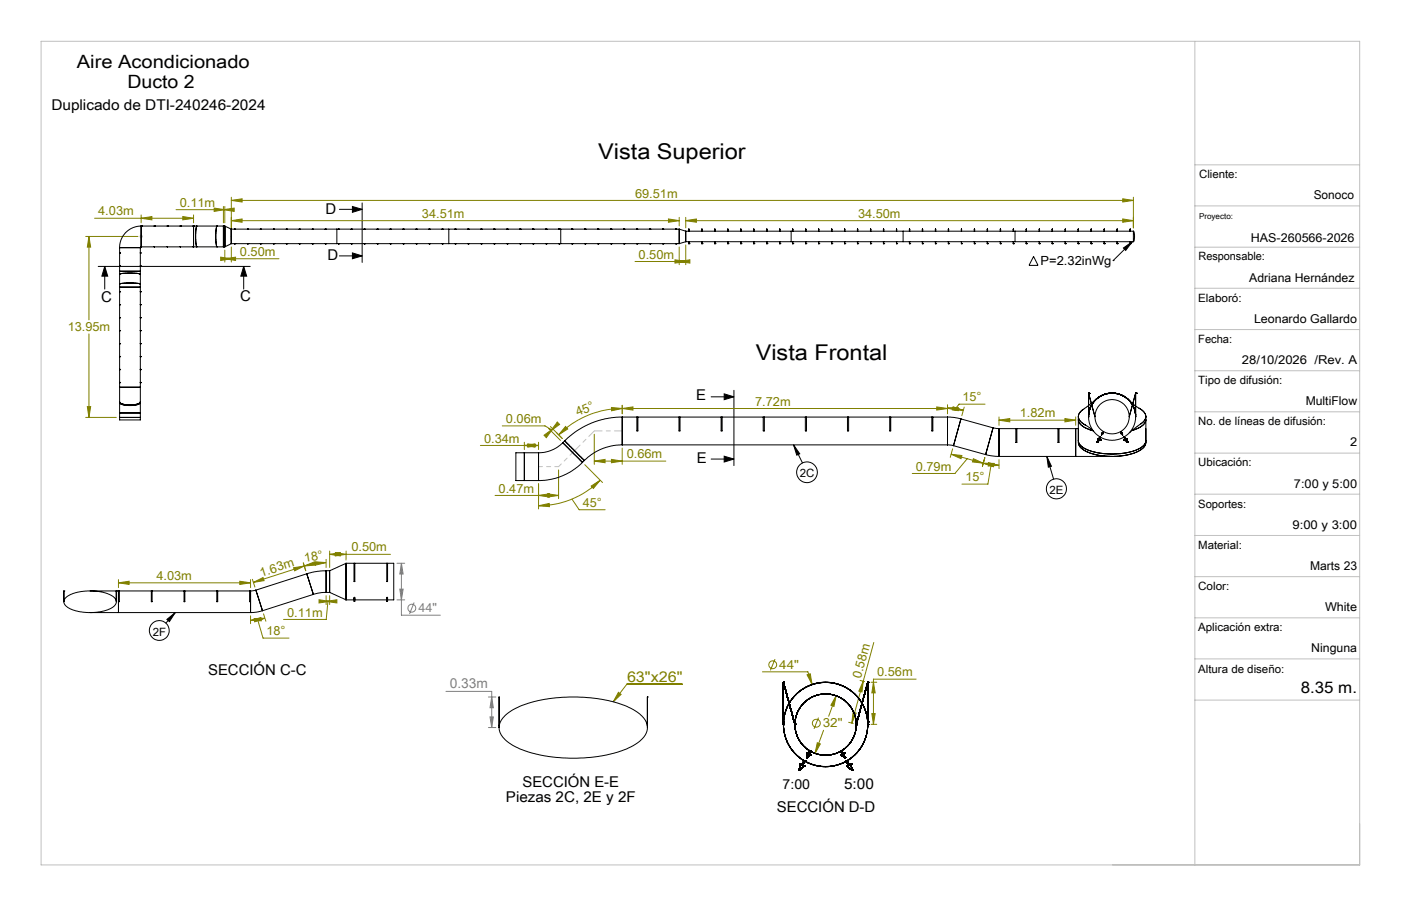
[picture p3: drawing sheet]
<svg xmlns="http://www.w3.org/2000/svg" width="432mm" height="279mm" viewBox="0 0 432 279" stroke-linecap="round" stroke-linejoin="round" font-family="sans-serif">
<g fill="none" stroke="#000" stroke-width=".31">
<path d="M104.6 64.6h7M104.6 78.9h7M108.6 63.7l3 .9-3 .9zM108.6 78l3 .9-3 .9zM111.6 62.6v18.3M318.6 79.1l1.3 2.7h-2.8zM346.3 76.5l2.7-2-2 2.7zM349 74.5l-5.9 5.9M30.3 82.2h46.8M32.3 82.2l.9 3h-1.8zM32.3 82.2v6.9M75.1 82.2l.9 3h-1.8z"/>
<path d="M75.1 82.2v6.9M343.1 80.4h.1M219.2 122.4h7M223.2 121.5l3 .9-3 .9zM226.2 120.4v23.2M244.6 137.2l1.9 2.7-.9 .5zM244.6 137.2l2.7 5.6M219.2 141.6h7M223.2 140.7l3 .9-3 .9zM322.7 140.8l1.4 3-1 .3zM322.7 140.8l2 7M51.4 191l2.6-2.1-1.8 2.8z"/>
<path d="M54 188.9l-2.9 3.3"/>
<circle cx="248.7" cy="145.6" r="3.2"/>
<circle cx="325.6" cy="150.8" r="3.1"/>
<circle cx="49.1" cy="194.4" r="3.1"/>
</g>
<g fill="none" stroke="#808000" stroke-width=".31">
<path d="M26.4 72.9h16.1M27.4 72.9l.5 3.3h-1zM27.4 72.9v25.7M29.1 67.3h30.6M43.5 67.3l3.3-.5v1zM43.5 66.3v2.4M54.3 64.7h15M56.3 66.8l3.4 .5-3.4 .5zM59.7 66.3v2.4M66 64.2l3.3 .5-3.3 .5zM68 79.3l3.3 .5-3.3 .5zM68.9 64.7l3.3-.5v1z"/>
<path d="M68.9 63.7v5M69.3 79.8l3.3-.5v1zM69.3 63.7v5M69.3 77.1v3.7M69.3 79.8h16.7M71.3 68.1l3.3-.6v1zM71.3 61.8l3.3-.5v1zM71.3 68.1h138M71.3 60.8v13.4M71.3 61.8h278M71.3 76.2v4.6M206 67.5l3.3 .6-3.3 .4z"/>
<path d="M209.3 67v2.7M209.3 76.2v5.4M211.3 68.1l3.3-.6v1zM211.3 67v3.3M211.3 75.5v6.1M211.3 68.1h138M346 67.5l3.3 .6-3.3 .4zM346 61.3l3.3 .5-3.3 .5zM349.3 60.8v9.5M195.7 80.6h15.6M208 80.1l3.3 .5-3.3 .5zM209.3 80.6l3.3-.5v1z"/>
<path d="M27.4 103v25.7M26.4 128.7h9.4M26.9 125.4h1l-.5 3.3zM148.1 137.4h17.9M154.8 131.3h13.2l2.1 1.3M161.6 137.4l3.3-.5v1zM161.6 136.4v2.2M162.7 136.9l3.3 .5-3.3 .5zM166 136.4v2.2M167.7 134.2l2.7-1.9-2 2.7zM169.1 132.2l3.7 3.6M169.7 131.6l3.6 3.7-1.8-1.9"/>
<path d="M170.4 132.3l-.6 .6M171.8 130.1l.7 .8-2.7 2zM174.3 131.5l.7 .8-2.8 1.8zM183.2 133.9v9.3M188.5 125.7l3.3 .3-3.3 .7zM191.8 126l3.3-.5v1zM191.8 126a27.7 27.7 0 0 0-19.6 8.1M191.8 125v2.6M191.8 138.2v5M191.8 126h100.2M288.7 125.5l3.3 .5-3.3 .5zM292 125.9l3.3-.2v.9z"/>
<path d="M292 125.9l2.5 .1 2.4 .5M292 124.8v2.8M293.6 138.4l-.7 2.6M293.8 125.4l3.1 1.1-3.4-.1zM297.2 125.6l-.8 2.6M303.6 124.6h-8l-1.1 1.4M307.9 129.6l3.3-.5v1zM307.9 128.6v2.6M307.9 129.6h23.6M328.2 129.1l3.3 .5-3.3 .5zM331.5 128.6v2.6M152.6 152.8h19.6"/>
<path d="M166 156l3.3-.7v.9zM166 152.8l3.3-.5v1zM166 149.2v7.8M168.8 152.3l3.4 .5-3.4 .5zM172.2 144.9v8.9M176.3 153.9l2.2 3.3h8M180.2 143.3l5.5 5.5M182.2 149.9l2.8-1.8-2.1 2.5zM183.2 142.2l3.3-.5v1zM183.2 142.2h22M185 148.1a26.9 26.9 0 0 1-19 7.9M188.5 141.7l3.3 .5-3.3 .5z"/>
<path d="M293.2 140.1l3.3 .4-.3 1zM293.2 140.1l9.8 2.7M298.1 141.5l-3.8 4.5h-13.1M300 141.5l3 1.3-3.3-.3zM303 142.8l3.4 .1-.2 1zM303 142.8l2.5 .5 2.4 .2M303.5 141.1l-.7 2.7M304.7 142.7l3.2 .8-3.3 .2zM305.5 143.3l-1 6h-8M307.9 141.7v2.8M36.5 179.7l3.3-.5v1zM36.5 178.8v2.4"/>
<path d="M36.5 179.7h40.7M73.9 179.2l3.3 .5-3.3 .5zM77.2 178.8v2.4M77.8 178.6l.8 2.4M78.1 179.6l3-1.5 .3 1zM90.5 175.1l3.3-.5-3 1.4zM93.5 173.6l.7 2.4M93.8 174.6l3.1-1.3 .2 1zM93.8 174.6l-15.7 5M97.2 173.2l3.3 .3-3.2 .8zM100.5 173.5l-3.4 .3-3.3 .8M100.5 172.5v2.5"/>
<path d="M101.6 169.9v5.1M101.6 171h18.7M101.6 171l3.3-.6v1.1zM103.4 170.4l3.3 .6-3.3 .5zM106.7 169.9l-.1 2.8M77.2 191.3l3.2-.8 .1 1zM77.2 189.9v2.4M78.3 190.8l3.3-.2-3.1 1.2zM79.4 191.2l1.7 5.6h8M81.2 189.3l.8 2.3M81.6 190.6l-2.2 .6-2.2 .1M98.3 185l3.3 .5-3.3 .4z"/>
<path d="M100.5 185.5l3.3-.5v.9zM100.5 183.7v2.7M100.5 185.5h1.1M101.1 185.5l-.6 5.5h-13.1M101.6 183.7v2.7M269.3 198.1l-6.8 24.9M190.6 213.5l.8 .6-2.4 2.3zM210.3 211h-17.1l-4.2 5.4M235 207.2h14l1.3 3.9M238.9 203.3l-1.4 3.4M248.7 208.1l1-.3 .6 3.3zM257.7 214.6l-.7 3.2-.9-.3z"/>
<path d="M257.7 214.6l-2.3 6.3M262.9 219.7l1 .2-1.4 3.1zM265.1 209.8l1.4 .4M266.1 210.1l-.4 3.3-1-.3zM268.5 210.4h1.7M269.2 210.4l.5 3.3h-1zM282.4 209.4h-13.2v14M251.9 229.1l.9 .3-1.6 2.9zM252.3 221.3l-1.4 3.5M253.8 225.2l-2.6 7.1M261.5 222.7l1.5 .4M268.5 223.4h1.7"/>
<path d="M268.7 220.1h1l-.5 3.3z"/>
<circle cx="238.2" cy="205" r="1.22"/>
<circle cx="251.6" cy="223" r="1.22"/>
</g>
<g fill="none" stroke="#808080" stroke-width=".31">
<path d="M122.3 173.7h2.4M123.7 173.7v16h12M123.7 173.7l.5 3.3h-1zM122.3 185h2.4M123.2 181.7h1l-.5 3.3zM127.6 185.8l-1.4 3.5M137.4 213.2h14.2v11.2M150.5 214.9h2.3M151.6 214.9l.4 3.4h-1zM150.5 224.4h2.3M151 221.1h1l-.4 3.3z"/>
<circle cx="126.9" cy="187.6" r="1.2"/>
</g>
<g fill="none" stroke="#c0c0c0" stroke-width=".31">
<path d="M12.7 12.7h406.4v254h-406.4zM368.3 12.7v254M368.3 50.8h50.8M43 72.9h1M43.1 72.6l.8 .7M43.5 72.4v1M43.9 72.6l-.8 .7M368.3 63.5h50.8M368.3 76.2h50.8M368.3 88.9h50.8M368.3 101.6h50.8M368.3 114.3h50.8"/>
<path d="M368.3 127h50.8M368.3 139.7h50.8M368.3 152.4h50.8M368.3 165.1h50.8M368.3 177.8h50.8M368.3 190.5h50.8M368.3 203.2h50.8M368.3 215.9h50.8"/>
</g>
<path d="M176.5 139.6l-4.3 4.3M166 143.9h6.2" fill="none" stroke="#c0c0c0" stroke-width=".31" stroke-dasharray="15.2 1.3 1.3 1.3" stroke-dashoffset="14.1"/>
<path d="M176.5 139.6l.6-.6" fill="none" stroke="#c0c0c0" stroke-width=".31" stroke-dasharray="15.2 1.3 1.3 1.3"/>
<path d="M177.1 139l6.1-6.1M191.8 132.9h-8.6" fill="none" stroke="#c0c0c0" stroke-width=".31" stroke-dasharray="15.2 1.3 1.3 1.3" stroke-dashoffset="12.8"/>
<g fill="#000">
<path d="M108.6 63.7l3 .9-3 .9zM108.6 78l3 .9-3 .9zM346.3 76.5l2.7-2-2 2.7zM223.2 121.5l3 .9-3 .9zM223.2 140.7l3 .9-3 .9z"/>
<path d="M75.1 82.2l.9 3h-1.8zM32.3 82.2l.9 3h-1.8z"/>
<path d="M51.4 191l2.6-2.1-1.8 2.8zM244.6 137.2l1.9 2.7-.9 .5zM322.7 140.8l1.4 3-1 .3z"/>
</g>
<g fill="#808000">
<path d="M190.6 213.5l.8 .6-2.4 2.3z"/>
<path d="M27.4 72.9l.5 3.3h-1zM26.9 125.4h1l-.5 3.3z"/>
<path d="M103.4 170.4l3.3 .6-3.3 .5zM101.6 171l3.3-.6v1.1z"/>
<path d="M162.7 136.9l3.3 .5-3.3 .5zM161.6 137.4l3.3-.5v1zM168.8 152.3l3.4 .5-3.4 .5zM166 152.8l3.3-.5v1z"/>
<path d="M269.2 210.4l.5 3.3h-1zM268.7 220.1h1l-.5 3.3zM248.7 208.1l1.6 3-.6-3.3zM251.9 229.1l-.7 3.2 1.6-2.9zM257.7 214.6l-1.6 2.9 .9 .3zM98.3 185l3.3 .5-3.3 .4zM100.5 185.5l3.3-.5v.9zM77.2 191.3l3.2-.8 .1 1zM78.3 190.8l3.3-.2-3.1 1.2zM166 156l3.3-.7v.9zM182.2 149.9l2.8-1.8-2.1 2.5zM171.8 130.1l.7 .8-2.7 2zM167.7 134.2l2.7-1.9-2 2.7zM191.8 126l3.3-.5v1zM288.7 125.5l3.3 .5-3.3 .5zM293.8 125.4l3.1 1.1-3.4-.1zM292 125.9l3.3-.2v.9zM293.2 140.1l3.3 .4-.3 1zM300 141.5l3 1.3-3.3-.3zM303 142.8l3.4 .1-.2 1zM304.7 142.7l3.2 .8-3.3 .2zM307.9 129.6l3.3-.5v1zM328.2 129.1l3.3 .5-3.3 .5zM183.2 142.2l3.3-.5v1zM188.5 141.7l3.3 .5-3.3 .5z"/>
<path d="M36.5 179.7l3.3-.5v1zM73.9 179.2l3.3 .5-3.3 .5z"/>
<path d="M211.3 68.1l3.3-.6v1zM346 67.5l3.3 .6-3.3 .4zM209.3 80.6l3.3-.5v1zM208 80.1l3.3 .5-3.3 .5zM71.3 68.1l3.3-.6v1zM206 67.5l3.3 .6-3.3 .4zM71.3 61.8l3.3-.5v1zM346 61.3l3.3 .5-3.3 .5z"/>
<path d="M43.5 67.3l3.3-.5v1zM56.3 66.8l3.4 .5-3.4 .5z"/>
<path d="M68 79.3l3.3 .5-3.3 .5zM69.3 79.8l3.3-.5v1zM66 64.2l3.3 .5-3.3 .5zM68.9 64.7l3.3-.5v1z"/>
<path d="M97.2 173.2l3.3 .3-3.2 .8zM93.8 174.6l3.1-1.3 .2 1z"/>
<path d="M90.5 175.1l3.3-.5-3 1.4zM78.1 179.6l3-1.5 .3 1z"/>
<path d="M188.5 125.7l3.3 .3-3.3 .7zM174.3 131.5l.7 .8-2.8 1.8z"/>
<path d="M262.9 219.7l1 .2-1.4 3.1zM266.1 210.1l-.4 3.3-1-.3z"/>
</g>
<g fill="#808080">
<path d="M123.7 173.7l.5 3.3h-1zM123.2 181.7h1l-.5 3.3z"/>
<path d="M151 221.1h1l-.4 3.3zM151.6 214.9l.4 3.4h-1z"/>
</g>
<g fill="none" stroke="#000" stroke-width=".31">
<path d="M36.9 76.4h6.4M36.9 78.1h.1M36.9 78h.1M36.9 76.4v7.2M43.3 78h.1M43.3 78.1h.1M43.3 76.4v7.2M43.5 69.7l-2.5 .5-2.4 1.7-1.4 2.4-.3 2.1M43.5 76.1l-.2 .3M43.5 69.7v6.4M43.5 69.7h16.2M43.5 76.1h16.2"/>
<path d="M43.5 69.7h.1M43.5 76.1h.1M43.6 69.7h.1M43.6 76.1h.1M47.5 69.7h.1M47.5 76.1h.1M47.6 69.7h.1M47.6 76.1h.1M51.5 69.7h.1M51.5 76.1h.1M51.6 69.7h.1M51.6 76.1h.1"/>
<path d="M55.5 69.7h.1M55.5 76.1h.1M55.6 69.7h.1M55.6 76.1h.1M59.5 69.7h.1M59.5 76.1h.1M59.6 69.7h.1M59.6 76.1h.1M59.7 69.7h1M59.7 76.1h1M59.7 69.7v6.4M60.7 69.7l-.4 2.4 .1 2.8 .3 1.2"/>
<path d="M60.7 69.7h6.2M60.7 76.1h6.2M66.9 69.7h2M66.9 76.1h2M66.9 69.7l-.3 .7-.1 1.8 .1 2.7 .3 1.2M68.9 69.7v6.4M68.9 69.7h.4M68.9 76.1h.4M69.3 69.7l2 1M69.3 69.7v6.4zM69.3 69.7v6.4M71.3 75.1l-2 1"/>
<path d="M71.3 70.7v4.4M71.3 70.7v4.4zM71.3 75.1h138M71.3 70.7h138M72.2 75.1h.1M72.2 70.7h.1M72.4 75.1h.1M72.4 70.7h-.2M76.3 70.7h.1M76.3 75.1h.1M76.4 75.1h.1M76.4 70.7h-.1"/>
<path d="M80.3 75.1h.1M80.3 70.7h.1M80.4 75.1h.1M80.4 70.7h-.1M84.3 70.7h.1M84.3 75.1h.1M84.4 75.1h.1M84.4 70.7h-.1M88.3 75.1h.1M88.3 70.7h.1M88.4 75.1h.1M88.4 70.7h-.1"/>
<path d="M92.3 70.7h.1M92.3 75.1h.1M92.4 75.1h.1M92.4 70.7h-.1M96.3 75.1h.1M96.3 70.7h.1M96.4 75.1h.1M96.4 70.7h-.1M100.3 70.7h.1M100.3 75.1h.1M100.4 75.1h.1M100.4 70.7h-.1"/>
<path d="M103.8 70.7v4.4M104.3 70.7h.1M104.3 75.1h.1M104.4 75.1h.1M104.4 70.7h-.1M108.3 75.1h.1M108.3 70.7h.1M108.4 75.1h.1M108.4 70.7h-.1M112.3 70.7h.1M112.3 75.1h.1M112.4 75.1h.1"/>
<path d="M112.4 70.7h-.1M116.3 75.1h.1M116.3 70.7h.1M116.4 75.1h.1M116.4 70.7h-.1M120.3 70.7h.1M120.3 75.1h.1M120.4 75.1h.1M120.4 70.7h-.1M124.2 75.1h.1M124.2 70.7h.1M124.4 75.1h.1"/>
<path d="M124.4 70.7h-.2M128.3 70.7h.1M128.3 75.1h.1M128.4 75.1h.1M128.4 70.7h-.1M132.3 75.1h.1M132.3 70.7h.1M132.4 75.1h.1M132.4 70.7h-.1M136.3 70.7h.1M136.3 75.1h.1M136.4 75.1h.1"/>
<path d="M136.4 70.7h-.1M138.3 70.7v4.4M140.3 70.7h.1M140.3 75.1h.1M140.4 75.1h.1M140.4 70.7h-.1M144.3 75.1h.1M144.3 70.7h.1M144.4 75.1h.1M144.4 70.7h-.1M148.3 70.7h.1M148.3 75.1h.1"/>
<path d="M148.4 75.1h.1M148.4 70.7h-.1M152.3 75.1h.1M152.3 70.7h.1M152.4 75.1h.1M152.4 70.7h-.1M156.3 70.7h.1M156.3 75.1h.1M156.4 75.1h.1M156.4 70.7h-.1M160.3 75.1h.1M160.3 70.7h.1"/>
<path d="M160.4 75.1h.1M160.4 70.7h-.1M164.3 70.7h.1M164.3 75.1h.1M164.4 75.1h.1M164.4 70.7h-.1M168.3 75.1h.1M168.3 70.7h.1M168.4 75.1h.1M168.4 70.7h-.1M172.3 70.7h.1M172.3 75.1h.1"/>
<path d="M172.4 75.1h.1M172.4 70.7h-.1M172.8 70.7v4.4M176.2 70.7h.1M176.2 75.1h.1M176.4 75.1h.1M176.4 70.7h-.2M180.3 75.1h.1M180.3 70.7h.1M180.4 75.1h.1M180.4 70.7h-.1M184.3 70.7h.1"/>
<path d="M184.3 75.1h.1M184.4 75.1h.1M184.4 70.7h-.1M188.3 75.1h.1M188.3 70.7h.1M188.4 75.1h.1M188.4 70.7h-.1M192.3 70.7h.1M192.3 75.1h.1M192.4 75.1h.1M192.4 70.7h-.1M196.3 75.1h.1"/>
<path d="M196.3 70.7h.1M196.4 75.1h.1M196.4 70.7h-.1M200.3 70.7h.1M200.3 75.1h.1M200.4 75.1h.1M200.4 70.7h-.1M204.3 75.1h.1M204.3 70.7h.1M204.4 75.1h.1M204.4 70.7h-.1M208.3 70.7h.1"/>
<path d="M208.3 75.1h.1M208.4 75.1h.1M208.4 70.7h-.1M209.3 70.7v4.4M209.3 70.7l2 .6M211.3 71.3v3.2M211.3 74.5l-2 .6M211.3 74.5h138M211.3 71.3h138M212.3 75.1h.1M212.3 71.3v-.6l.1 .6M212.3 70.7h.1"/>
<path d="M212.3 74.5v.6M212.4 75.1h.1M212.4 74.5v.6M216.3 75.1h.1M216.3 71.3v-.6l.1 .6M216.3 70.7h.1M216.3 74.5v.6M216.4 75.1h.1M216.4 74.5v.6M220.3 75.1h.1M220.3 71.3v-.6l.1 .6M220.3 70.7h.1"/>
<path d="M220.3 74.5v.6M220.4 75.1h.1M220.4 74.5v.6M224.3 75.1h.1M224.3 71.3v-.6l.1 .6M224.3 70.7h.1M224.3 74.5v.6M224.4 75.1h.1M224.4 74.5v.6M228.3 75.1h.1M228.3 71.3v-.6l.1 .6M228.3 70.7h.1"/>
<path d="M228.3 74.5v.6M228.4 75.1h.1M228.4 74.5v.6M232.3 75.1h.1M232.3 71.3v-.6l.1 .6M232.3 70.7h.1M232.3 74.5v.6M232.4 75.1h.1M232.4 74.5v.6M236.3 75.1h.1M236.3 71.3v-.6l.1 .6M236.3 70.7h.1"/>
<path d="M236.3 74.5v.6M236.4 75.1h.1M236.4 74.5v.6M240.3 75.1h.1M240.3 71.3v-.6l.1 .6M240.3 70.7h.1M240.3 74.5v.6M240.4 75.1h.1M240.4 74.5v.6M243.8 71.3v3.2M244.3 75.1h.1M244.3 71.3v-.6l.1 .6"/>
<path d="M244.3 70.7h.1M244.3 74.5v.6M244.4 75.1h.1M244.4 74.5v.6M248.3 75.1h.1M248.3 71.3v-.6l.1 .6M248.3 70.7h.1M248.3 74.5v.6M248.4 75.1h.1M248.4 74.5v.6M252.3 75.1h.1M252.3 71.3v-.6l.1 .6"/>
<path d="M252.3 70.7h.1M252.3 74.5v.6M252.4 75.1h.1M252.4 74.5v.6M256.3 75.1h.1M256.3 71.3v-.6l.1 .6M256.3 70.7h.1M256.3 74.5v.6M256.4 75.1h.1M256.4 74.5v.6M260.3 75.1h.1M260.3 71.3v-.6l.1 .6"/>
<path d="M260.3 70.7h.1M260.3 74.5v.6M260.4 75.1h.1M260.4 74.5v.6M264.3 75.1h.1M264.3 71.3v-.6l.1 .6M264.3 70.7h.1M264.3 74.5v.6M264.4 75.1h.1M264.4 74.5v.6M268.3 75.1h.1M268.3 71.3v-.6l.1 .6"/>
<path d="M268.3 70.7h.1M268.3 74.5v.6M268.4 75.1h.1M268.4 74.5v.6M272.3 75.1h.1M272.3 71.3v-.6l.1 .6M272.3 70.7h.1M272.3 74.5v.6M272.4 75.1h.1M272.4 74.5v.6M276.3 75.1h.1M276.3 71.3v-.6l.1 .6"/>
<path d="M276.3 70.7h.1M276.3 74.5v.6M276.4 75.1h.1M276.4 74.5v.6M278.3 71.3v3.2M280.3 75.1h.1M280.3 71.3v-.6l.1 .6M280.3 70.7h.1M280.3 74.5v.6M280.4 75.1h.1M280.4 74.5v.6M284.3 75.1h.1"/>
<path d="M284.3 71.3v-.6l.1 .6M284.3 70.7h.1M284.3 74.5v.6M284.4 75.1h.1M284.4 74.5v.6M288.3 75.1h.1M288.3 71.3v-.6l.1 .6M288.3 70.7h.1M288.3 74.5v.6M288.4 75.1h.1M288.4 74.5v.6M292.3 75.1h.1"/>
<path d="M292.3 71.3v-.6l.1 .6M292.3 70.7h.1M292.3 74.5v.6M292.4 75.1h.1M292.4 74.5v.6M296.3 75.1h.1M296.3 71.3v-.6l.1 .6M296.3 70.7h.1M296.3 74.5v.6M296.4 75.1h.1M296.4 74.5v.6M300.3 75.1h.1"/>
<path d="M300.3 71.3v-.6l.1 .6M300.3 70.7h.1M300.3 74.5v.6M300.4 75.1h.1M300.4 74.5v.6M304.3 75.1h.1M304.3 71.3v-.6l.1 .6M304.3 70.7h.1M304.3 74.5v.6M304.4 75.1h.1M304.4 74.5v.6M308.3 75.1h.1"/>
<path d="M308.3 71.3v-.6l.1 .6M308.3 70.7h.1M308.3 74.5v.6M308.4 75.1h.1M308.4 74.5v.6M312.3 75.1h.1M312.3 71.3v-.6l.1 .6M312.3 70.7h.1M312.3 74.5v.6M312.4 75.1h.1M312.4 74.5v.6M312.8 71.3v3.2"/>
<path d="M316.3 75.1h.1M316.3 71.3v-.6l.1 .6M316.3 70.7h.1M316.3 74.5v.6M316.4 75.1h.1M316.4 74.5v.6M320.3 75.1h.1M320.3 71.3v-.6l.1 .6M320.3 70.7h.1M320.3 74.5v.6M320.4 75.1h.1M320.4 74.5v.6"/>
<path d="M324.3 75.1h.1M324.3 71.3v-.6l.1 .6M324.3 70.7h.1M324.3 74.5v.6M324.4 75.1h.1M324.4 74.5v.6M328.3 75.1h.1M328.3 71.3v-.6l.1 .6M328.3 70.7h.1M328.3 74.5v.6M328.4 75.1h.1M328.4 74.5v.6"/>
<path d="M332.3 75.1h.1M332.3 71.3v-.6l.1 .6M332.3 70.7h.1M332.3 74.5v.6M332.4 75.1h.1M332.4 74.5v.6M336.3 75.1h.1M336.3 71.3v-.6l.1 .6M336.3 70.7h.1M336.3 74.5v.6M336.4 75.1h.1M336.4 74.5v.6"/>
<path d="M340.3 75.1h.1M340.3 71.3v-.6l.1 .6M340.3 70.7h.1M340.3 74.5v.6M340.4 75.1h.1M340.4 74.5v.6M344.3 75.1h.1M344.3 71.3v-.6l.1 .6M344.3 70.7h.1M344.3 74.5v.6M344.4 75.1h.1M344.4 74.5v.6"/>
<path d="M348.3 75.1h.1M348.3 71.3v-.6l.1 .6M348.3 70.7h.1M348.3 74.5v.6M348.4 75.1h.1M348.4 74.5v.6M349.3 71.3l.4 1.1-.1 1.6-.3 .5M349.3 71.3v3.2M36.9 87.6v.9M36.9 83.6v1M36.9 87.6l1.9-.3h3.1l1.4 .3M36.9 88.5h6.4"/>
<path d="M36.9 84.6l2.4-.4 2.8 .1 1.2 .3M36.9 83.6h6.4M36.9 93.9h.1M36.9 94h.1M36.9 98h.1M36.9 97.9h.1M36.9 89.9h.1M36.9 90h.1M36.9 82h.1M36.9 82.1h.1M36.9 84.6v3M36.9 88.5v30.9"/>
<path d="M43.3 87.6v.9M43.3 83.6v1M43.3 97.9h.1M43.3 98h.1M43.3 89.9h.1M43.3 90h.1M43.3 93.9h.1M43.3 94h.1M43.3 82h.1M43.3 82.1h.1M43.3 84.6v3M43.3 88.5v30.9"/>
<path d="M36.9 119.4v4.5M36.9 119.4h6.4M36.9 105.9h.1M36.9 106h.1M36.9 101.9h.1M36.9 102h.1M36.9 113.9h.1M36.9 114h.1M36.9 109.9h.1M36.9 110h.1M36.9 118h.1M36.9 117.9h.1"/>
<path d="M43.3 119.4v4.5M43.3 102h.1M43.3 101.9h.1M43.3 113.9h.1M43.3 114h.1M43.3 109.9h.1M43.3 110h.1M43.3 105.9h.1M43.3 106h.1M43.3 118h.1M43.3 117.9h.1M36.9 124.1v3.3"/>
<path d="M36.9 124.1l.6 .6 2 .4 2.8-.3 .8-.4 .2-.3M36.9 127.4h6.4M36.9 123.9l.6 .6 2 .4 2.8-.3 .8-.4 .2-.3M36.9 128.7h6.4M36.9 127.4v2.1h6.4v-2.1M36.9 123.9v.2M43.3 124.1v3.3M43.3 123.9v.2M161.6 139.6v8.6M166 139.6v8.6M166 139.6h-7v8.6h7M173.5 136.5l-1.6 1.3-2.2 1.2-1.7 .5-2 .1"/>
<path d="M173.5 136.5l6 6.1M174 136l6.1 6M174 136l-.5 .5M191.8 137.2l-3.3 .3-3.2 1-2.4 1.3-2.8 2.2M191.8 128.6l-5.1 .5-4.2 1.3-4.8 2.5-3.7 3.1M191.8 128.6v8.6M191.8 137.2h100.2M191.8 128.6h100.2M196.3 128.6v4.3h.3v-4.3M209.3 128.6v4.3h.3v-4.3M222.3 128.6v4.3h.3v-4.3M235.2 128.6v4.3h.4v-4.3"/>
<path d="M248.2 128.6v4.3h.4v-4.3M261.2 128.6v4.3h.3v-4.3M274.2 128.6v4.3h.3v-4.3M287.2 128.6v4.3h.3v-4.3M292 137.2l1.9 .2M292 128.6l2.3 .2 1.9 .4M292 128.6v8.6M293.9 137.4l9.9 2.8M296.2 129.2l-2.3 8.2M296.2 129.2l9.9 2.7M306.1 131.9l1.8 .3M306.1 131.9l-2.3 8.3"/>
<path d="M307.9 132.2v8.6M307.9 132.2h23.6M313.1 132.2v4.3h.3v-4.3M326.1 132.2v4.3h.3v-4.3M331.5 132.2h.9M331.5 132.2v8.6M332.4 135.9v.9l.6 1.1 2 1.4 3 1 4.2 .5 4.5-.4 3.8-1.1 2.1-1.4 .5-1.1 .1-.9M332.4 128.4v1.1M332.4 135.9l.1 .8 .6 .7 2.1 1.3 3.1 .9 3.9 .4 5-.4 3.1-.9 2.2-1.3 .5-.7 .2-.8M332.4 129.5l.3 1 .9 .9 1.3 .7 2 .7-2-.7-1.3-.7-.9-.9zM332.4 129.5v6.4M333.9 126.2l-.7 .6a2.28 2.28 0 0 0 .7 3.9l.5 .3"/>
<path d="M334.4 131l2.7 2M335.5 125.1l-2.3 1.7a2.28 2.28 0 0 0 .7 3.9l.5 .3M335.5 128.5h.1M335.5 121.2h.1M335.5 121.2v7.3M335.5 121.2l2 7.3M335.5 121.2v6.9M336.3 124.4l-.8 .7M336.5 124.8l1.2-1.6 1.4-1 1.6-.7 1.5-.3 2.3 .2 1.9 .8 1.4 1 1.2 1.6M336.5 124.8l-.7 1.4-.3 1.8M336.5 124.8l.9-1.2 1.2-1.1 1.9-.9 1.9-.4 1.9 .2 1.6 .6 1.7 1.1 1.4 1.7M336.5 124.8l-.7 1.5-.3 2 .2 2.1 .4 1.1 1.8 2.4 1.7 1.2 1.3 .4 1.7 .3 2-.3 1.3-.4 1.4-.9 1.1-1.1 1-1.6 .6-3"/>
<path d="M336.5 124.8l-.8 1.8-.2 1.9M336.5 124.8l-.8 1.8-.2 1.5M337.9 123l-1.5 1.4M338.2 136.4h.1M338.2 136.3h.1M338.4 135.3h.1M338.4 135.3l.3 .1M338.4 135.3l-.2 1.1M338.4 135.3l-.2 1M338.4 135.2l.3 .2M338.7 135.5h.1M338.7 135.4h.1"/>
<path d="M338.7 135.4l.4-.6-.4 .7M339.1 135.7h.1M339.1 135.6h.1M339.1 135.7l-.9 .7M339.1 135.6v.1M339.2 134.8l-.4 .7 .3 .2M340.1 133.1l-.3 .5-.2-.1-.2 .7 .7-.5-.2-.1 .2-.5M345.4 133.1l.4 .5 .1-.1 .1 .7-.6-.5 .3-.1-.4-.5M346.3 134.8l.4 .7-.3 .2M346.4 135.7h.1M346.4 135.6h.1M346.4 135.7l.9 .7"/>
<path d="M346.4 135.6v.1M346.9 135.5h.1M346.9 135.4h.1M346.9 135.4l-.4-.6 .4 .7M347.1 135.3h.1M347.1 135.3l-.2 .2M347.1 135.2l.2 1.2M347.1 135.2l-.2 .2M347.1 135.3l-.2 .1M347.3 136.4h.1M347.3 136.3h.1M348.1 123.5l1.9 1.7"/>
<path d="M349 124.8l.7 1.4 .3 1.8M349 124.8l.8 1.8 .2 1.9M349 124.8l.8 1.8 .2 1.5M350 128.1v.4M350 121.2h.1M350 121.2v6.9M350 121.2l-1.9 7.3M350 125.2l2.6 1.8 .6 1.4M350 121.2v7.3M351.1 125.9l1.5 1.1 .6 1.4M353.2 128.4l-.2 .9-.9 1-4 3.2M353.2 128.4v1.1"/>
<path d="M353.2 129.5l-.2 .7-1.1 1.2-3 1.4M353.2 129.5v6.4M179.5 142.6l-3.3 2.6-2.9 1.6-3.4 1-3.9 .4M180.1 142l-.6 .6M303.8 140.2l4.1 .6M307.9 140.8h23.6M331.5 140.8h11.3M94.5 177l2.1 6.3M94.5 177l-15.7 5M100.5 176l-2.6 .2-3.4 .8M100.5 176v6.7M100.5 176h1.1"/>
<path d="M101.6 176v6.7M106.6 173.7l-5 2.3M106.6 173.7h14.8v11.3h-1.9M106.6 173.7v11.3M109.1 173.7v5.7h.3v-5.7M119.2 173.7v5.7h.3v-5.7M19.7 182.2h.1M19.7 182.2v3.4M20.2 184.4l1.7-1.1 1.8-.6 2.6-.4h3.4l2.6 .5 2 .8 1.3 1.1 .2 1.1-.2 .6-.8 .9-2.6 1.1-3.2 .5-3.3-.1-3.3-.7-1.9-1.1-.8-1.3v-.5zM27.8 188.9h8.7M27.8 182.2h8M35.8 182.2h.7"/>
<path d="M35.8 182.2h.1M35.8 182.2v3.4M36.5 182.2h.1M36.5 182.2v6.7M36.5 182.2v3.4h.3v-3.4M36.5 188.9h40.7M36.5 182.2h40.7M46.6 182.2v3.4h.3v-3.4M56.7 182.2v3.4h.3v-3.4M66.8 182.2v3.4h.3v-3.4M76.9 182.2v3.4h.3v-3.4M77.2 182.2v6.7"/>
<path d="M78.8 182l-1.6 .2M78.8 182l2.1 6.3M80.9 188.3l-3.7 .6M96.6 183.3l-15.7 5M100.5 182.7h-1.3l-2.6 .6M100.5 182.7h1.1M101.6 182.7l5 2.3M106.6 185h2.5M109.1 184.2h.3v1.3h-.3zM109.1 184.6h.3M109.4 185h9.8M119.2 184.2h.3v1.3h-.3z"/>
<path d="M119.2 184.6h.3M199.5 214.9h.1M199.5 214.9v9.5M241.5 210.4h.1M241.5 210.4v13M241.5 210.5l3.5 12.9M267.4 210.4h.1M267.4 210.4v13M267.4 210.5l-3.5 12.9M153.8 223.9v-9v9.5M155.8 220.6a28.2 28.2 0 0 1 15.5-5.4l7.8-.2a32.8 32.8 0 0 1 18 5.1 4.8 4.8 0 0 1 1.1 7.4 22 22 0 0 1-12.2 5.5l-5.7 .7-6.6 .1a32.5 32.5 0 0 1-17.4-5.1 4.8 4.8 0 0 1-1.5-7zM241.5 223.4h.1"/>
<path d="M241.5 222.6h.1M241.5 222.6v.8M241.5 222.7v.7M241.5 222.7h.1M245 223.4h.1M246.3 237.5h.1M246.6 235.5h.1M246.6 235.5l-.3 2M246.6 235.5l.5 .3M246.6 235.6l-.3 1.9M247.1 235.8h.1M247.4 236h.1"/>
<path d="M247.4 236l.5 .3M247.9 234.6l.2 .1M247.9 234.6h.1M247.9 234.6l.2 .2M247.9 236.2h.1M247.9 236.3h.1M247.9 234.6l-.8 1.3M247.9 236.2l-1.6 1.3M247.9 236.3l-1.6 1.2M248.1 234.7h.1M248.1 234.8h.1M248.1 234.7l-.7 1.3"/>
<path d="M248.6 233.7h.1M248.7 232.3l-.1 1.4M248.7 232.3l.4 .2M248.7 232.3h.1M249.1 232.5h.1M249.3 232.6l.4 .2M249.3 232.6h.1M249.7 231.6l.1 .1M249.7 231.6l-.6 .9M249.7 232.8l-1.1 .9M249.7 231.6h.1M249.7 232.8h.1"/>
<path d="M249.8 231.7l-.5 .9M249.8 231.7h.1M259.1 231.7l.5 .9M259.1 231.7h.1M259.3 231.6l-.2 .1M259.3 231.6l.5 .9M259.3 232.8l1 .9M259.3 231.6h.1M259.3 232.8h.1M259.6 232.6l-.3 .2M259.6 232.6h.1M259.8 232.5h.1"/>
<path d="M260.2 232.3l-.4 .2M260.2 232.3l.1 1.4M260.2 232.3h.1M260.3 233.7h.1M260.8 234.7h.1M260.8 234.8h.1M260.8 234.7l.7 1.3M261.1 234.6l-.3 .1M261.1 234.6h.1M261.1 234.6l-.3 .2M261.1 236.2h.1M261.1 236.3h.1"/>
<path d="M261.1 234.6l.7 1.3M261.1 236.2l1.5 1.3M261.1 236.3l1.5 1.2M261.5 236h.1M261.5 236l-.4 .2M261.5 236l-.4 .3M261.8 235.8h.1M262.3 235.5h.1M262.3 235.5l-.5 .4M262.3 235.5l.3 2M262.3 235.6l.3 1.9M262.6 237.5h.1"/>
<path d="M263.9 223.4h.1M267.4 223.4h.1M267.4 222.6h.1M267.4 222.6v.8M267.4 222.7v.7M267.4 222.7h.1"/>
<circle cx="342.8" cy="128.5" r="5.3"/>
<circle cx="254.4" cy="223.4" r="9.4"/>
<circle cx="254.5" cy="223.4" r="13"/>
</g>
<g font-size="6.7">
<text x="184.4" y="48.9">Vista Superior</text>
<text x="232.9" y="111.1">Vista Frontal</text>
</g>
<g font-size="5.6">
<text x="23.7" y="20.8">Aire Acondicionado</text>
<text x="39.3" y="27.2">Ducto 2</text>
</g>
<text font-size="4.9" x="400.9" y="213.7">8.35 m.</text>
<g font-size="4.6">
<text x="15.9" y="33.8">Duplicado de DTI-240246-2024</text>
<text x="100.3" y="66.1">D</text>
<text x="100.9" y="80.3">D</text>
<text x="31.2" y="93.2">C</text>
<text x="74" y="92.9">C</text>
<text x="214.6" y="123.4">E</text>
<text x="214.8" y="142.9">E</text>
<text x="64.1" y="208.3">SECCIÓN C-C</text>
<text x="161" y="242.7">SECCIÓN E-E</text>
<text x="260.2" y="243.2">5:00</text>
<text x="155.9" y="247.3">Piezas 2C, 2E y 2F</text>
<text x="239.5" y="250.4">SECCIÓN D-D</text>
</g>
<text font-size="4.6" fill="#808000" x="193.3" y="210.2">63&quot;x26&quot;</text>
<text font-size="4.2" fill="#808080" x="138.6" y="212.3">0.33m</text>
<text font-size="4.2" x="241.2" y="243.2">7:00</text>
<g font-size="3.9" fill="#808000">
<text x="55.4" y="63.8">0.11m</text>
<text x="195.7" y="60.9">69.51m</text>
<text x="30.3" y="66.4">4.03m</text>
<text x="130.1" y="67.2">34.51m</text>
<text x="264.5" y="67.1">34.50m</text>
<text x="73.9" y="78.9">0.50m</text>
<text x="196.8" y="79.8">0.50m</text>
<text x="20.9" y="102.1">13.95m</text>
<text x="232.7" y="125.1">7.72m</text>
<text x="296.7" y="123.7">15°</text>
<text x="155.9" y="130.4">0.06m</text>
<text x="178.1" y="128.4" transform="rotate(-23 178.1 128.4)">45°</text>
<text x="314.3" y="128.7">1.82m</text>
<text x="149.2" y="136.5">0.34m</text>
<text x="193.2" y="141.3">0.66m</text>
<text x="282.3" y="145.1">0.79m</text>
<text x="297.6" y="148.4">15°</text>
<text x="153.7" y="151.9">0.47m</text>
<text x="179.6" y="156.3">45°</text>
<text x="93.9" y="173.4" transform="rotate(-9 93.9 173.4)">18°</text>
<text x="108.3" y="170.1">0.50m</text>
<text x="48.2" y="178.9">4.03m</text>
<text x="80.5" y="177.9" transform="rotate(-18 80.5 177.9)">1.63m</text>
<text x="88.5" y="190.1">0.11m</text>
<text x="82.2" y="195.9">18°</text>
<text x="240.2" y="206.3">44&quot;</text>
<text x="265.3" y="209.5" transform="rotate(-75 265.3 209.5)">0.58m</text>
<text x="270.3" y="208.6">0.56m</text>
<text x="253.6" y="224.3">32&quot;</text>
</g>
<text font-size="3.9" x="320.7" y="81.7">P=2.32inWg</text>
<text font-size="3.9" fill="#808080" x="128.9" y="188.8">44&quot;</text>
<g font-size="3.8">
<text x="404.9" y="61.3">Sonoco</text>
<text x="385.5" y="74.6">HAS-260566-2026</text>
<text x="385" y="87.1">Adriana Hernández</text>
<text x="386.5" y="99.6">Leonardo Gallardo</text>
<text x="382.8" y="112.1">28/10/2026 /Rev. A</text>
<text x="402.4" y="125">MultiFlow</text>
<text x="416.1" y="137.7">2</text>
<text x="398.8" y="150.4">7:00 y 5:00</text>
<text x="398.4" y="163.1">9:00 y 3:00</text>
<text x="403.8" y="175.8">Marts 23</text>
<text x="408.4" y="188.5">White</text>
<text x="404.1" y="201">Ninguna</text>
</g>
<g font-size="3.5">
<text x="369.6" y="54.8">Cliente:</text>
<text x="369.4" y="80">Responsable:</text>
<text x="369.3" y="93">Elaboró:</text>
<text x="369.3" y="105.7">Fecha:</text>
<text x="369.3" y="118.4">Tipo de difusión:</text>
<text x="369.3" y="131.1">No. de líneas de difusión:</text>
<text x="369.3" y="143.8">Ubicación:</text>
<text x="246.5" y="147.2">2C</text>
<text x="323.5" y="152.3">2E</text>
<text x="369.3" y="156.5">Soportes:</text>
<text x="369.3" y="169.2">Material:</text>
<text x="369.3" y="181.9">Color:</text>
<text x="47.1" y="196">2F</text>
<text x="369.3" y="194.6">Aplicación extra:</text>
<text x="369.3" y="207.7">Altura de diseño:</text>
</g>
<text font-size="2.5" x="369.5" y="67.4">Proyecto:</text>
</svg>
